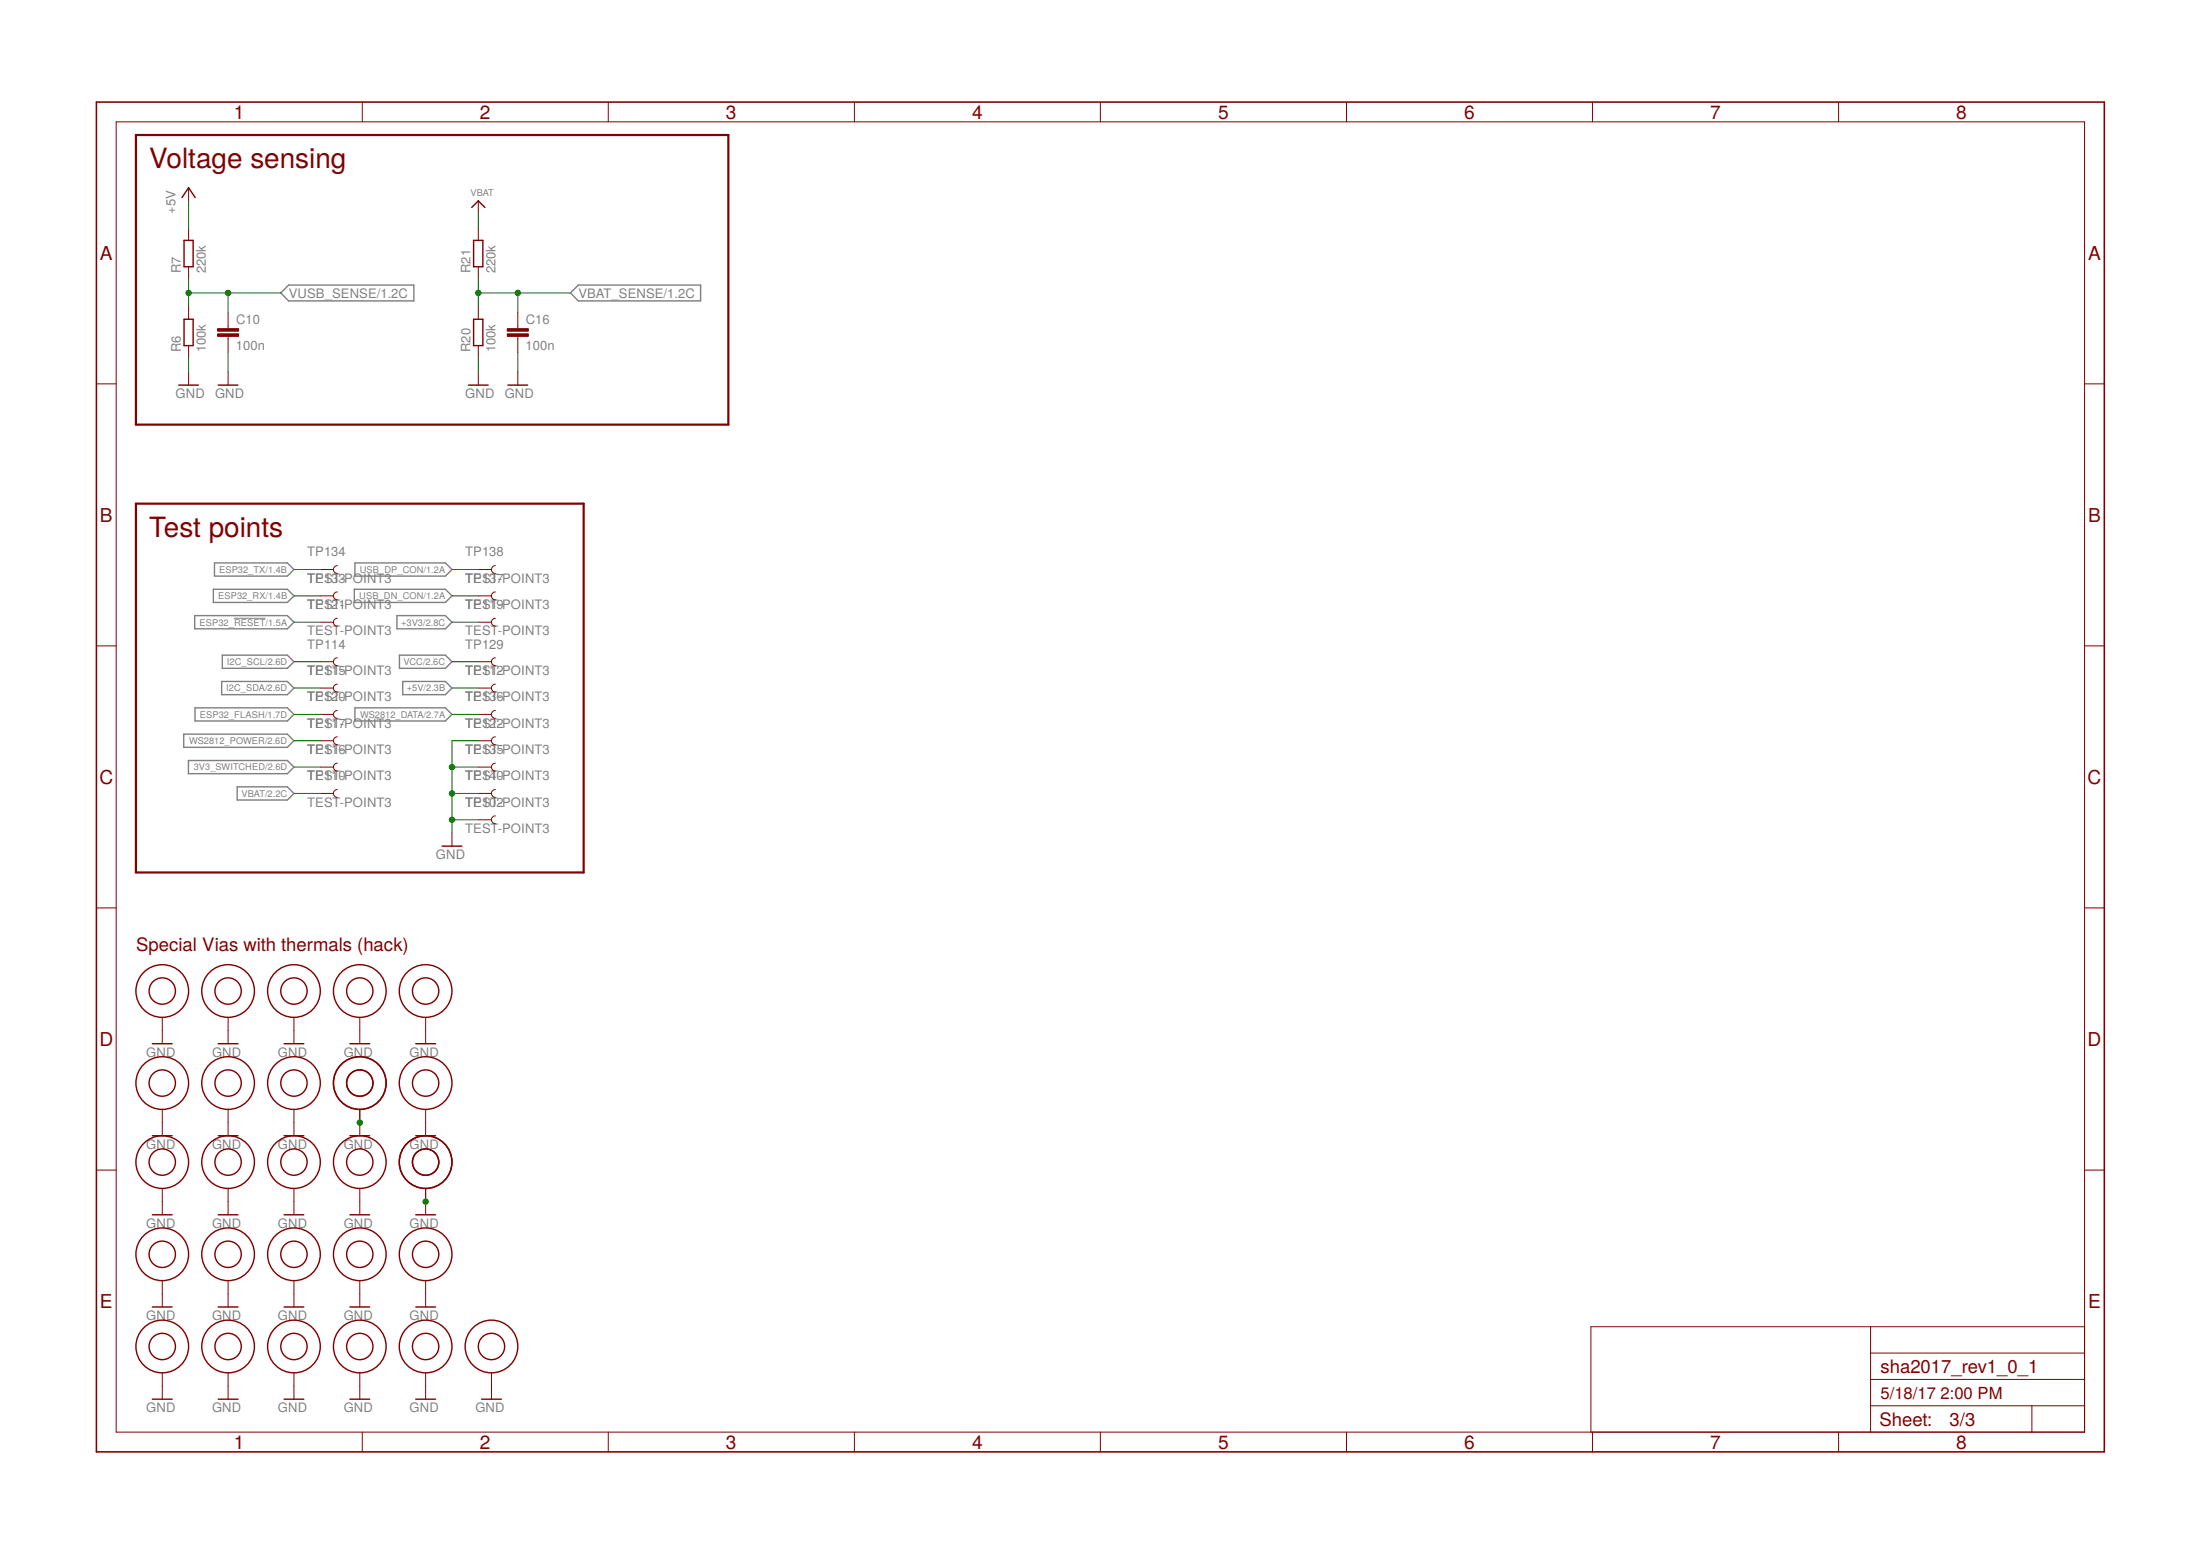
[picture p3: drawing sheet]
<svg xmlns="http://www.w3.org/2000/svg" width="297mm" height="210mm" viewBox="0 0 297 210" stroke-linecap="round" stroke-linejoin="round" font-family="sans-serif">
<g fill="none" stroke="#808080" stroke-width=".19">
<path d="M39 38.5h16.9v2.1h-16.9l-1.1-1.1zM77 39.5l1.1-1h16.5v2.1h-16.5zM28.8 79.5h10l.9 .9-.9 .9h-10zM29 76h9.8l.9 .9-.9 .9h-9.8zM47.8 79.5h12.3l.9 .9-.9 .9h-12.3zM47.9 76h12.2l.9 .9-.9 .9h-12.2zM24.8 99.1h14l.9 .9-.9 .9h-14zM26.3 83.1h12.5l.9 .9-.9 .9h-12.5zM26.3 95.5h12.5l.9 .9-.9 .9h-12.5zM29.9 92h8.9l.9 .9-.9 .9h-8.9zM30 88.4h8.8l.9 .9-.9 .9h-8.8zM47.9 95.5h12.2l.9 .9-.9 .9h-12.2z"/>
<path d="M53.6 83.1h6.5l.9 .9-.9 .9h-6.5zM53.9 88.4h6.2l.9 .9-.9 .9h-6.2zM54.4 92h5.7l.9 .9-.9 .9h-5.7zM25.4 102.7h13.4l.9 .8-.9 .9h-13.4zM32 106.2h6.8l.9 .9-.9 .9h-6.8z"/>
</g>
<path d="M31.6 83.5h4.3" fill="none" stroke="#808080" stroke-width=".14"/>
<path d="M18.4 18.2h79.9v39.1h-79.9zM18.4 68h60.4v49.8h-60.4z" fill="none" stroke="#800000" stroke-width=".3"/>
<g fill="none" stroke="#800000" stroke-width=".14">
<path d="M15.7 16.4h265.8v176.9h-265.8zM48.9 13.8v2.6M82.1 13.8v2.6M115.4 13.8v2.6M148.6 13.8v2.6M181.8 13.8v2.6M215 13.8v2.6M248.2 13.8v2.6M25.5 25.3v1.8M25.5 30.7v1.7M25.5 36v1.8M64.6 27.1v1.8"/>
<path d="M64.6 30.7v1.7M64.6 36v1.8M13 51.8h2.7M25.5 41.3v1.8M25.5 46.7v1.7M25.5 50.2v1.8M30.8 42.2v2.1M30.8 45.4v2.1M30.8 50.2v1.8M64.6 41.3v1.8M64.6 46.7v1.7M64.6 50.2v1.8"/>
<path d="M69.9 42.2v2.1M69.9 45.4v2.1M69.9 50.2v1.8M281.5 51.8h2.6M43.2 76.9h1.8M45.6 79.9a.53 .53 0 0 0-.6 .5 .53 .53 0 0 0 .6 .6M45.6 76.3a.53 .53 0 0 0-.6 .6 .53 .53 0 0 0 .6 .5M64.6 76.9h1.8M66.9 79.9a.53 .53 0 0 0-.5 .5 .53 .53 0 0 0 .5 .6M66.9 76.3a.53 .53 0 0 0-.5 .6 .53 .53 0 0 0 .5 .5M13 87.2h2.7M43.2 89.3h1.8"/>
<path d="M43.2 92.9h1.8M43.2 96.4h1.8M43.2 84h1.8M43.2 100h1.8M43.2 80.4h1.8M45.6 88.8a.53 .53 0 0 0-.6 .5 .53 .53 0 0 0 .6 .6M45.6 92.4a.53 .53 0 0 0-.6 .5 .53 .53 0 0 0 .6 .5M45.6 95.9a.53 .53 0 0 0-.6 .5 .53 .53 0 0 0 .6 .6M45.6 83.5a.53 .53 0 0 0-.6 .5 .53 .53 0 0 0 .6 .5M45.6 99.5a.53 .53 0 0 0-.6 .5 .53 .53 0 0 0 .6 .5M64.6 89.3h1.8M64.6 92.9h1.8"/>
<path d="M64.6 96.4h1.8M64.6 84h1.8M64.6 100h1.8M64.6 80.4h1.8M66.9 83.5a.53 .53 0 0 0-.5 .5 .53 .53 0 0 0 .5 .5M66.9 88.8a.53 .53 0 0 0-.5 .5 .53 .53 0 0 0 .5 .6M66.9 92.4a.53 .53 0 0 0-.5 .5 .53 .53 0 0 0 .5 .5M66.9 95.9a.53 .53 0 0 0-.5 .5 .53 .53 0 0 0 .5 .6M66.9 99.5a.53 .53 0 0 0-.5 .5 .53 .53 0 0 0 .5 .5M281.5 87.2h2.6M43.2 103.5h1.8M43.2 107.1h1.8"/>
<path d="M45.6 103a.53 .53 0 0 0-.6 .5 .53 .53 0 0 0 .6 .6M45.6 106.6a.53 .53 0 0 0-.6 .5 .53 .53 0 0 0 .6 .5M61 112.4v1.8M64.6 103.5h1.8M64.6 107.1h1.8M64.6 110.7h1.8M66.9 103a.53 .53 0 0 0-.6 .5 .53 .53 0 0 0 .6 .6M66.9 106.6a.53 .53 0 0 0-.6 .5 .53 .53 0 0 0 .6 .5M66.9 110.1a.53 .53 0 0 0-.6 .6 .53 .53 0 0 0 .6 .5M13 122.6h2.7M21.9 137.3v3.6M30.8 137.3v3.6"/>
<path d="M39.7 137.3v3.6M48.6 137.3v3.6M57.5 137.3v3.6M281.5 122.6h2.6M13 157.9h2.7M21.9 149.8v3.5M30.8 149.8v3.5M39.7 149.8v3.5M48.6 149.8v3.5M57.5 149.8v3.5M281.5 157.9h2.6M21.9 160.4v3.6"/>
<path d="M21.9 172.9v3.5M30.8 160.4v3.6M30.8 172.9v3.5M39.7 160.4v3.6M39.7 172.9v3.5M48.6 160.4v3.6M48.6 172.9v3.5M57.5 160.4v3.6M57.5 172.9v3.5M252.6 179.1v14.2M281.5 179.1h-66.7v14.2M21.9 185.3v3.6"/>
<path d="M30.8 185.3v3.6M39.7 185.3v3.6M48.6 185.3v3.6M48.9 193.3v2.7M57.5 185.3v3.6M66.4 185.3v3.6M82.1 193.3v2.7M115.4 193.3v2.7M148.6 193.3v2.7M181.8 193.3v2.7M215 193.3v2.7M248.2 193.3v2.7"/>
<path d="M252.6 189.8h28.9M252.6 186.2h28.9M252.6 182.6h28.9M274.3 189.8v3.5"/>
</g>
<path d="M13 13.8h271.1v182.2h-271.1z" fill="none" stroke="#800000" stroke-width=".21"/>
<g fill="none" stroke="#800000" stroke-width=".19">
<path d="M24.6 26.7l.9-1.4 .9 1.4M24.8 32.4h1.3v3.6h-1.3zM63.7 28l.9-.9 .9 .9M63.9 32.4h1.3v3.6h-1.3zM24.1 52h2.7M24.8 43.1h1.3v3.6h-1.3zM29.5 52h2.6M63.2 52h2.7M63.9 43.1h1.3v3.6h-1.3zM68.6 52h2.6M59.7 114.2h2.7M20.6 153.3h2.6"/>
<path d="M20.6 140.9h2.6M29.5 153.3h2.6M29.5 140.9h2.6M38.4 153.3h2.6M38.4 140.9h2.6M47.2 153.3h2.7M47.2 140.9h2.7M56.1 153.3h2.7M56.1 140.9h2.7M20.6 164h2.6M20.6 176.4h2.6M29.5 164h2.6"/>
<path d="M29.5 176.4h2.6M38.4 164h2.6M38.4 176.4h2.6M47.2 164h2.7M47.2 176.4h2.7M56.1 164h2.7M56.1 176.4h2.7M20.6 188.9h2.6M29.5 188.9h2.6M38.4 188.9h2.6M47.2 188.9h2.7M56.1 188.9h2.7"/>
<path d="M65 188.9h2.7"/>
<circle cx="21.9" cy="133.8" r="3.6"/>
<circle cx="21.9" cy="133.8" r="1.78"/>
<circle cx="30.8" cy="133.8" r="3.6"/>
<circle cx="30.8" cy="133.8" r="1.78"/>
<circle cx="39.7" cy="133.8" r="3.6"/>
<circle cx="39.7" cy="133.8" r="1.78"/>
<circle cx="48.6" cy="133.8" r="3.6"/>
<circle cx="48.6" cy="133.8" r="1.78"/>
<circle cx="57.5" cy="133.8" r="3.6"/>
<circle cx="57.5" cy="133.8" r="1.78"/>
<circle cx="21.9" cy="146.2" r="3.6"/>
<circle cx="21.9" cy="156.9" r="3.6"/>
<circle cx="21.9" cy="146.2" r="1.78"/>
<circle cx="21.9" cy="156.9" r="1.78"/>
<circle cx="30.8" cy="146.2" r="3.6"/>
<circle cx="30.8" cy="156.9" r="3.6"/>
<circle cx="30.8" cy="156.9" r="1.78"/>
<circle cx="30.8" cy="146.2" r="1.78"/>
<circle cx="39.7" cy="146.2" r="3.6"/>
<circle cx="39.7" cy="156.9" r="3.6"/>
<circle cx="39.7" cy="156.9" r="1.78"/>
<circle cx="39.7" cy="146.2" r="1.78"/>
<circle cx="48.6" cy="146.2" r="3.6"/>
<circle cx="48.6" cy="156.9" r="3.6"/>
<circle cx="48.6" cy="156.9" r="1.78"/>
<circle cx="48.6" cy="146.2" r="1.78"/>
<circle cx="57.5" cy="146.2" r="3.6"/>
<circle cx="57.5" cy="156.9" r="3.6"/>
<circle cx="57.5" cy="156.9" r="1.78"/>
<circle cx="57.5" cy="146.2" r="1.78"/>
<circle cx="21.9" cy="169.3" r="3.6"/>
<circle cx="21.9" cy="169.3" r="1.78"/>
<circle cx="30.8" cy="169.3" r="3.6"/>
<circle cx="30.8" cy="169.3" r="1.78"/>
<circle cx="39.7" cy="169.3" r="3.6"/>
<circle cx="39.7" cy="169.3" r="1.78"/>
<circle cx="48.6" cy="169.3" r="3.6"/>
<circle cx="48.6" cy="169.3" r="1.78"/>
<circle cx="57.5" cy="169.3" r="3.6"/>
<circle cx="57.5" cy="169.3" r="1.78"/>
<circle cx="21.9" cy="181.8" r="3.6"/>
<circle cx="21.9" cy="181.8" r="1.78"/>
<circle cx="30.8" cy="181.8" r="3.6"/>
<circle cx="30.8" cy="181.8" r="1.78"/>
<circle cx="39.7" cy="181.8" r="3.6"/>
<circle cx="39.7" cy="181.8" r="1.78"/>
<circle cx="48.6" cy="181.8" r="3.6"/>
<circle cx="48.6" cy="181.8" r="1.78"/>
<circle cx="57.5" cy="181.8" r="3.6"/>
<circle cx="57.5" cy="181.8" r="1.78"/>
<circle cx="66.4" cy="181.8" r="3.6"/>
<circle cx="66.4" cy="181.8" r="1.78"/>
</g>
<g fill="#800000" stroke="#800000" stroke-width=".14">
<path d="M68.5 45.1h2.8v.3h-2.8z"/>
<path d="M68.5 44.4h2.8v.3h-2.8z"/>
<path d="M29.4 45.1h2.8v.3h-2.8z"/>
<path d="M29.4 44.4h2.8v.3h-2.8z"/>
</g>
<g fill="none" stroke="#008000" stroke-width=".14">
<path d="M25.5 27.1v3.6M25.5 37.8v3.5M25.5 39.5h12.4M30.8 39.5v2.7M64.6 28.9v1.8M64.6 37.8v3.5M64.6 39.5h12.4M69.9 39.5v2.7M25.5 48.4v1.8M30.8 47.5v2.7M64.6 48.4v1.8M69.9 47.5v2.7"/>
<path d="M39.7 76.9h3.5M61 76.9h3.6M39.7 100h3.5M39.7 84h3.5M39.7 80.4h3.5M39.7 96.4h3.5M39.7 92.9h3.5M39.7 89.3h3.5M61 84h3.6M61 80.4h3.6M61 96.4h3.6M61 92.9h3.6"/>
<path d="M61 89.3h3.6M64.6 100h-3.6v12.4M39.7 103.5h3.5M39.7 107.1h3.5M61 103.5h3.6M61 107.1h3.6M61 110.7h3.6"/>
</g>
<g fill="#008000" stroke="#008000" stroke-width=".14">
<circle cx="61" cy="103.5" r=".36"/>
<circle cx="61" cy="107.1" r=".36"/>
<circle cx="61" cy="110.7" r=".36"/>
<circle cx="57.5" cy="162.2" r=".36"/>
<circle cx="48.6" cy="151.5" r=".36"/>
<circle cx="64.6" cy="39.5" r=".36"/>
<circle cx="69.9" cy="39.5" r=".36"/>
<circle cx="25.5" cy="39.5" r=".36"/>
<circle cx="30.8" cy="39.5" r=".36"/>
</g>
<g font-size="3.8" fill="#800000">
<text x="20.2" y="22.7">Voltage sensing</text>
<text x="20.2" y="72.4">Test points</text>
</g>
<g font-size="2.6" fill="#800000">
<text x="31.6" y="16">1</text>
<text x="64.8" y="16">2</text>
<text x="98" y="16">3</text>
<text x="131.2" y="16">4</text>
<text x="164.5" y="16">5</text>
<text x="197.7" y="16">6</text>
<text x="230.9" y="16">7</text>
<text x="264.1" y="16">8</text>
<text x="13.5" y="35">A</text>
<text x="281.9" y="35">A</text>
<text x="13.5" y="70.4">B</text>
<text x="281.9" y="70.4">B</text>
<text x="13.4" y="105.8">C</text>
<text x="281.9" y="105.8">C</text>
<text x="13.4" y="141.2">D</text>
<text x="281.9" y="141.2">D</text>
<text x="13.5" y="176.5">E</text>
<text x="281.9" y="176.5">E</text>
<text x="31.6" y="195.6">1</text>
<text x="64.8" y="195.6">2</text>
<text x="98" y="195.6">3</text>
<text x="131.2" y="195.6">4</text>
<text x="164.5" y="195.6">5</text>
<text x="197.7" y="195.6">6</text>
<text x="230.9" y="195.6">7</text>
<text x="264.1" y="195.6">8</text>
</g>
<g font-size="2.5" fill="#800000">
<text x="18.4" y="128.4">Special Vias with thermals (hack)</text>
<text x="253.9" y="185.3">sha2017_rev1_0_1</text>
<text x="253.7" y="192.5">Sheet:</text>
<text x="263.2" y="192.4">3/3</text>
</g>
<g font-size="2.2" fill="#800000">
<text x="253.9" y="188.9">5/18/17</text>
<text x="262" y="188.9">2:00 PM</text>
</g>
<g font-size="1.8" fill="#808080">
<text x="23.7" y="28.9" transform="rotate(-90 23.7 28.9)">+5V</text>
<text x="24.4" y="36.9" transform="rotate(-90 24.4 36.9)">R7</text>
<text x="27.8" y="36.9" transform="rotate(-90 27.8 36.9)">220k</text>
<text x="39" y="40.2">VUSB_SENSE/1.2C</text>
<text x="63.5" y="36.9" transform="rotate(-90 63.5 36.9)">R21</text>
<text x="66.9" y="36.9" transform="rotate(-90 66.9 36.9)">220k</text>
<text x="78.1" y="40.2">VBAT_SENSE/1.2C</text>
<text x="24.4" y="47.5" transform="rotate(-90 24.4 47.5)">R6</text>
<text x="27.8" y="47.5" transform="rotate(-90 27.8 47.5)">100k</text>
<text x="31.9" y="47.3">100n</text>
<text x="31.9" y="43.7">C10</text>
<text x="63.5" y="47.5" transform="rotate(-90 63.5 47.5)">R20</text>
<text x="66.9" y="47.5" transform="rotate(-90 66.9 47.5)">100k</text>
<text x="71" y="47.3">100n</text>
<text x="71" y="43.7">C16</text>
<text x="23.7" y="53.8">GND</text>
<text x="29" y="53.8">GND</text>
<text x="62.8" y="53.8">GND</text>
<text x="68.1" y="53.8">GND</text>
<text x="41.5" y="75.1">TP134</text>
<text x="62.8" y="75.1">TP138</text>
<text x="41.5" y="82.2">TE121</text>
<text x="41.5" y="78.7">TE133</text>
<text x="41.5" y="82.2">TPST-POINT3</text>
<text x="41.5" y="78.7">TPST-POINT3</text>
<text x="62.8" y="82.2">TE119</text>
<text x="62.8" y="78.7">TE137</text>
<text x="62.8" y="82.2">TPST-POINT3</text>
<text x="62.8" y="78.7">TPST-POINT3</text>
<text x="41.5" y="85.8">TEST-POINT3</text>
<text x="41.5" y="87.5">TP114</text>
<text x="62.8" y="85.8">TEST-POINT3</text>
<text x="62.8" y="87.5">TP129</text>
<text x="41.5" y="91.1">TE115</text>
<text x="41.5" y="94.7">TE120</text>
<text x="41.5" y="91.1">TPST-POINT3</text>
<text x="41.5" y="94.7">TPST-POINT3</text>
<text x="62.8" y="91.1">TE112</text>
<text x="62.8" y="94.7">TE136</text>
<text x="62.8" y="91.1">TPST-POINT3</text>
<text x="62.8" y="94.7">TPST-POINT3</text>
<text x="41.5" y="98.2">TE117</text>
<text x="41.5" y="101.8">TE116</text>
<text x="41.5" y="98.2">TPST-POINT3</text>
<text x="41.5" y="101.8">TPST-POINT3</text>
<text x="62.8" y="98.2">TE122</text>
<text x="62.8" y="101.8">TE135</text>
<text x="62.8" y="98.2">TPST-POINT3</text>
<text x="62.8" y="101.8">TPST-POINT3</text>
<text x="41.5" y="105.3">TE110</text>
<text x="41.5" y="105.3">TPST-POINT3</text>
<text x="62.8" y="105.3">TE140</text>
<text x="62.8" y="105.3">TPST-POINT3</text>
<text x="41.5" y="108.9">TEST-POINT3</text>
<text x="62.8" y="108.9">TE102</text>
<text x="62.8" y="112.4">TEST-POINT3</text>
<text x="62.8" y="108.9">TPST-POINT3</text>
<text x="58.8" y="116">GND</text>
<text x="19.7" y="142.7">GND</text>
<text x="28.6" y="142.7">GND</text>
<text x="37.5" y="142.7">GND</text>
<text x="46.4" y="142.7">GND</text>
<text x="55.3" y="142.7">GND</text>
<text x="19.7" y="155.1">GND</text>
<text x="28.6" y="155.1">GND</text>
<text x="37.5" y="155.1">GND</text>
<text x="46.4" y="155.1">GND</text>
<text x="55.3" y="155.1">GND</text>
<text x="19.7" y="165.8">GND</text>
<text x="28.6" y="165.8">GND</text>
<text x="37.5" y="165.8">GND</text>
<text x="46.4" y="165.8">GND</text>
<text x="55.3" y="165.8">GND</text>
<text x="19.7" y="178.2">GND</text>
<text x="28.6" y="178.2">GND</text>
<text x="37.5" y="178.2">GND</text>
<text x="46.4" y="178.2">GND</text>
<text x="55.3" y="178.2">GND</text>
<text x="19.7" y="190.6">GND</text>
<text x="28.6" y="190.6">GND</text>
<text x="37.5" y="190.6">GND</text>
<text x="46.4" y="190.6">GND</text>
<text x="55.3" y="190.6">GND</text>
<text x="64.2" y="190.6">GND</text>
</g>
<g font-size="1.2" fill="#808080">
<text x="63.5" y="26.4">VBAT</text>
<text x="29.6" y="77.3">ESP32_TX/1.4B</text>
<text x="48.6" y="77.3">USB_DP_CON/1.2A</text>
<text x="29.4" y="80.9">ESP32_RX/1.4B</text>
<text x="48.5" y="80.9">USB_DN_CON/1.2A</text>
<text x="27" y="84.4">ESP32_RESET/1.5A</text>
<text x="30.6" y="89.8">I2C_SCL/2.6D</text>
<text x="54.2" y="84.4">+3V3/2.8C</text>
<text x="54.5" y="89.8">VCC/2.6C</text>
<text x="30.5" y="93.3">I2C_SDA/2.6D</text>
<text x="54.9" y="93.3">+5V/2.3B</text>
<text x="25.5" y="100.4">WS2812_POWER/2.6D</text>
<text x="27" y="96.9">ESP32_FLASH/1.7D</text>
<text x="48.6" y="96.9">WS2812_DATA/2.7A</text>
<text x="26.2" y="104">3V3_SWITCHED/2.6D</text>
<text x="32.6" y="107.5">VBAT/2.2C</text>
</g>
</svg>
